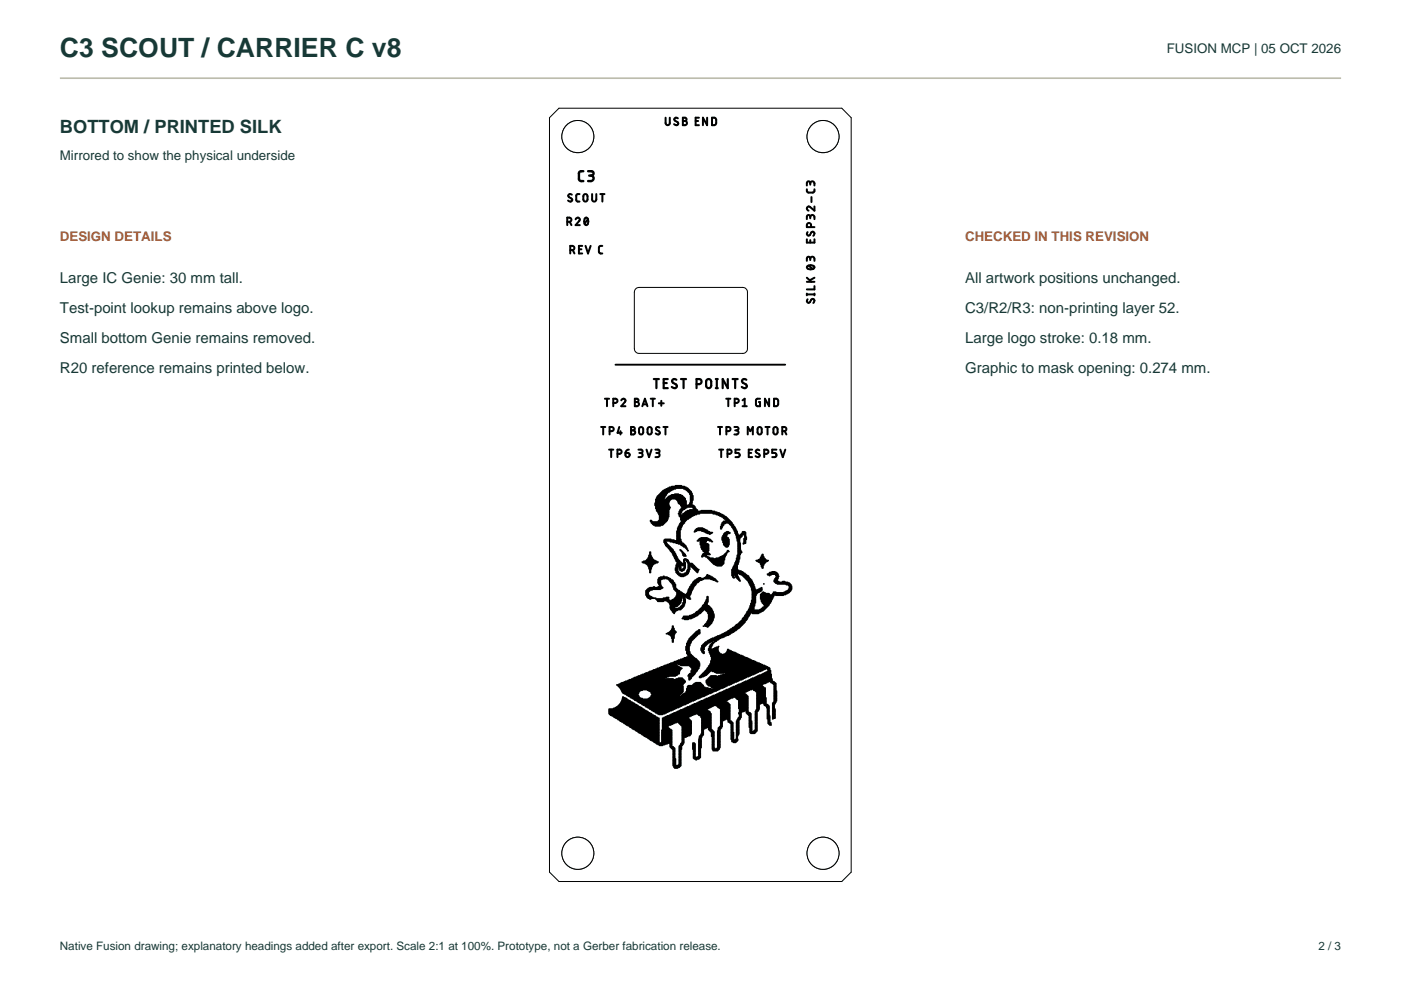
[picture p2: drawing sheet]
<svg xmlns="http://www.w3.org/2000/svg" width="297mm" height="210mm" viewBox="0 0 297 210" stroke-linecap="round" stroke-linejoin="round" font-family="sans-serif">
<g fill="none" stroke="#000" stroke-width=".47">
<path d="M138.6 80.4h1.1M139.2 80.4v1.9M140.7 81.2h.7M141.6 80.4h-.9v1.9h.9M143.4 80.5a.48 .48 0 0 0-.7-.1 .48 .48 0 0 0 0 .8l.6 .3a.49 .49 0 0 1 .1 .7 .49 .49 0 0 1-.8 0l-.2-.2M144.4 80.4h1.1M144.9 80.4v1.9M147.7 81.4h.5a.54 .54 0 0 0 .5-.5 .54 .54 0 0 0-.5-.5h-.5v1.9M149.8 80.6l.4-.2 .5 .2 .1 1.2a.54 .54 0 0 1-.5 .5 .54 .54 0 0 1-.6-.5zM151.8 80.4h.4M151.8 82.3h.4M152 80.4v1.9"/>
<path d="M154.3 80.4v1.9l-1.1-1.9v1.9M155.3 80.4h1.1M155.9 80.4v1.9M158.2 80.5a.49 .49 0 0 0-.7-.1 .49 .49 0 0 0 0 .8l.6 .3a.48 .48 0 0 1 .1 .7 .48 .48 0 0 1-.7 0l-.2-.2"/>
</g>
<g fill="none" stroke="#000" stroke-width=".42">
<path d="M141.1 25v1.1a.44 .44 0 0 0 .5 .4 .44 .44 0 0 0 .4-.4v-1.1M143.7 25.1a.41 .41 0 0 0-.5-.1 .41 .41 0 0 0-.2 .5l.6 .4a.44 .44 0 0 1 0 .7 .44 .44 0 0 1-.7-.3M144.8 25h.4a.35 .35 0 0 1 .4 .3 .35 .35 0 0 1-.4 .4 .45 .45 0 0 1 .4 .4 .45 .45 0 0 1-.4 .4h-.4zM144.8 25.7h.4M147.5 25.7h.5M148.2 25h-.7v1.5h.7M149.9 25v1.5l-.9-1.5v1.5M151 25h.6l.2 .2v.9l-.2 .4h-.6zM171.8 38.9a.44 .44 0 0 1 .4-.5 .44 .44 0 0 1 .5 .5v.4M171.8 39.2v-.4a.36 .36 0 0 0-.4-.4 .36 .36 0 0 0-.3 .4v.5M120.3 47h.4a.44 .44 0 0 0 .5-.4 .44 .44 0 0 0-.5-.5h-.4v1.6M120.8 47l.4 .7"/>
<path d="M120.9 53h.4a.44 .44 0 0 0 .5-.4 .44 .44 0 0 0-.5-.5h-.4v1.6M121.2 41.3a.41 .41 0 0 0-.5-.1 .41 .41 0 0 0-.1 .5l.5 .4a.4 .4 0 0 1 .1 .6 .4 .4 0 0 1-.6-.1l-.2-.1M121.4 53l.4 .7M122 46.5a.44 .44 0 0 1 .7-.3 .44 .44 0 0 1 .1 .6l-.8 .9h.9M122.7 52.9h.6M122.9 41.1l-.5 .1-.2 .3v1l.2 .2h.5M123.4 52.1h-.7v1.6h.7M123.8 41.3l.3-.2 .3 .2 .2 1a.44 .44 0 0 1-.5 .4 .44 .44 0 0 1-.4-.4zM124.1 46.2l.2-.1a.93 .93 0 0 1 0 1.6 .99 .99 0 0 1-.2-1.5zM124.1 52.1l.6 1.6 .5-1.6M124.7 46.5l-.8 .9M125.5 41.1v1.2a.44 .44 0 0 0 .5 .4 .44 .44 0 0 0 .4-.4v-1.2"/>
<path d="M127.3 41.1h.9M127.7 52.1l-.5 .1-.2 .3 .1 1.1 .6 .1M127.7 41.1v1.6M171.1 40.1v.5l.3 .2h1l.2-.2 .1-.5M171.1 50.7v.7h1.6v-.7M171.1 59.8h1.6M171.1 58.9l.9 .9M171.2 56.4a1.02 1.02 0 0 1 1.5 .3 .95 .95 0 0 1-1.6 0zM171.2 49.2l-.1 .2a.37 .37 0 0 0 .1 .5 .37 .37 0 0 0 .5-.1l.3-.5a.37 .37 0 0 1 .5-.1 .37 .37 0 0 1 .1 .5l-.2 .3M171.4 56.3l.9 .7M171.8 54.9a.44 .44 0 0 1 .4-.5 .44 .44 0 0 1 .5 .5v.4M171.8 55.1v-.3a.36 .36 0 0 0-.4-.4 .36 .36 0 0 0-.3 .4v.5"/>
<path d="M171.8 46a.44 .44 0 0 1 .4-.4 .44 .44 0 0 1 .5 .4v.5M171.8 46.3v-.4a.36 .36 0 0 0-.4-.3 .36 .36 0 0 0-.3 .3v.6M171.8 50.9v.5M172 48.2v-.5a.44 .44 0 0 0-.5-.4 .44 .44 0 0 0-.4 .4v.5h1.6M172 41.8v1M172.7 43.8v.9l-.9-.8a.43 .43 0 0 0-.7 .1 .43 .43 0 0 0 .3 .7M172.7 58.9l-1 .5M171.1 62.4h1.6M171.1 62.3v.3M171.2 63.5l-.1 .1a.37 .37 0 0 0 .1 .5 .37 .37 0 0 0 .5-.1l.3-.5a.4 .4 0 0 1 .6 0 .4 .4 0 0 1 0 .6l-.2 .1M172.7 60.7v.7h-1.6M172.7 62.3v.3"/>
<path d="M127.4 90.5h.9M127.9 90.5v1.6M128.2 84.5h.9M128.7 84.5v1.6M129.1 95.3h.9M129.2 91.4h.5a.44 .44 0 0 0 .4-.4 .44 .44 0 0 0-.4-.5h-.5v1.6M129.6 95.3v1.6M130 85.4h.5a.44 .44 0 0 0 .4-.4 .44 .44 0 0 0-.4-.5h-.5v1.6M130.9 96.2h.5a.44 .44 0 0 0 .4-.4 .44 .44 0 0 0-.4-.5h-.5v1.6M131.3 90.5l-.4 1.3h.9M131.6 91.4v.7M131.7 84.9a.44 .44 0 0 1 .6-.4 .44 .44 0 0 1 .2 .7l-.8 .9h.9"/>
<path d="M132.6 96h.5a.44 .44 0 0 1 .4 .5 .44 .44 0 0 1-.5 .4 .44 .44 0 0 1-.4-.4zM133.3 95.3l-.4 .2-.3 .5M133.8 90.5h.4a.36 .36 0 0 1 .4 .4 .36 .36 0 0 1-.4 .3 .43 .43 0 0 1 .5 .5 .43 .43 0 0 1-.5 .4h-.4zM133.8 91.2h.4M134.6 84.5h.4a.35 .35 0 0 1 .4 .4 .35 .35 0 0 1-.4 .3 .44 .44 0 0 1 .5 .5 .44 .44 0 0 1-.5 .4h-.4zM134.6 85.2h.4M135.4 95.3h.5a.35 .35 0 0 1 .3 .4 .35 .35 0 0 1-.3 .3h-.3M135.6 90.7l.3-.2 .3 .2 .2 1a.44 .44 0 0 1-.5 .4 .44 .44 0 0 1-.4-.4zM135.8 96a.44 .44 0 0 1 .4 .5 .44 .44 0 0 1-.4 .4h-.4M136.2 86.1l.5-1.6 .6 1.6M136.3 85.7h.8M137.1 95.3l.5 1.6 .5-1.6"/>
<path d="M137.4 90.7l.3-.2 .3 .2 .2 1a.44 .44 0 0 1-.5 .4 .44 .44 0 0 1-.4-.4zM138 84.5h.9M138.4 84.5v1.6M139 95.3h.5a.35 .35 0 0 1 .3 .4 .35 .35 0 0 1-.3 .3h-.4M139.4 96a.44 .44 0 0 1 .4 .5 .44 .44 0 0 1-.4 .4h-.4M139.7 85.5h1M139.8 90.7l-.5-.1-.2 .3v.2l.6 .4a.44 .44 0 0 1 0 .6 .44 .44 0 0 1-.7-.2M140.2 85v1M140.7 90.5h.8M141.1 90.5v1.6M152.2 90.5h.9M152.5 95.3h.8"/>
<path d="M152.7 90.5v1.6M152.9 95.3v1.6M154 84.5h.9M154 91.4h.5a.44 .44 0 0 0 .4-.4 .44 .44 0 0 0-.4-.5h-.5v1.6M154.2 96.2h.5a.44 .44 0 0 0 .4-.4 .44 .44 0 0 0-.4-.5h-.5v1.6M154.4 84.5v1.6M155.7 90.5h.5a.36 .36 0 0 1 .4 .4 .36 .36 0 0 1-.4 .3h-.3M155.8 85.4h.4a.44 .44 0 0 0 .4-.4 .44 .44 0 0 0-.4-.5h-.4v1.6M156.1 91.2a.43 .43 0 0 1 .5 .5 .43 .43 0 0 1-.5 .4h-.4M156.8 95.3h-.9v.7h.6a.45 .45 0 0 1 .3 .5 .45 .45 0 0 1-.3 .4h-.6M157.4 84.9l.5-.4v1.6M157.4 86.1h.9"/>
<path d="M158.5 92.1v-1.6l.6 .9 .5-.9v1.6M158.7 96h.6M159.5 95.3h-.8v1.6h.8M160.7 90.7l.4-.2 .3 .2 .1 1a.44 .44 0 0 1-.4 .4 .44 .44 0 0 1-.5-.4zM161 95.5a.41 .41 0 0 0-.6-.2 .41 .41 0 0 0-.1 .6l.6 .4a.4 .4 0 0 1 .1 .6 .4 .4 0 0 1-.7-.1l-.1-.1M161.1 84.5l-.6 .1-.2 .2v1l.2 .3h.6v-.9h-.2M162 96.2h.5a.44 .44 0 0 0 .4-.4 .44 .44 0 0 0-.4-.5h-.5v1.6M162.3 90.5h.9M162.7 90.5v1.6M163.1 84.5v1.6l-.9-1.6v1.6M164.1 84.5l.6 .1 .3 .2v.9l-.3 .4h-.6zM164.1 90.7l.3-.2 .3 .2 .2 1a.44 .44 0 0 1-.5 .4 .44 .44 0 0 1-.4-.4z"/>
<path d="M164.6 95.3h-.9v.7h.6a.45 .45 0 0 1 .3 .5 .45 .45 0 0 1-.3 .4h-.6M165.4 95.3l.6 1.6 .5-1.6M165.9 91.4h.4a.44 .44 0 0 0 .4-.4 .44 .44 0 0 0-.4-.5h-.4v1.6M166.4 91.4l.3 .7"/>
</g>
<path d="M130.5 77.3h36" fill="none" stroke="#000" stroke-width=".4"/>
<path d="M123.7 36.3h-.7l-.3 .5 .1 1.3 .2 .3h.7M124.7 36.3h.7a.47 .47 0 0 1 .5 .5 .47 .47 0 0 1-.5 .4h-.5M125.3 37.2a.58 .58 0 0 1 .6 .6 .58 .58 0 0 1-.6 .6h-.6" fill="none" stroke="#000" stroke-width=".51"/>
<g fill="none" stroke="#000" stroke-width=".36">
<path d="M136.2 119.2h3.3M136.3 119.3h3.1M136.5 119h2.7M136.8 119.5h2.1M137 118.9h1.9M137.1 118.7h1.5M137.1 119.6h1.5M137.3 118.5h1.1M137.3 119.8h1.1M137.5 118.2h.8M137.5 118.4h.8M137.5 120h.8"/>
<path d="M137.6 117.7h.3M137.6 117.9h.5M137.6 118h.5M137.8 117.1h.1M137.8 117.2h.1M137.8 117.4h.1M137.8 117.6h.1M137.9 110.4h.2M137.9 110.5h.4M138.1 110.7h3M138.1 110.8h2.9M138.3 111h2.5"/>
<path d="M138.4 111.2h2.3M138.6 111.3h1.9M138.9 106.7h2.9M138.9 106.8h2.9M138.9 107h2.9M138.9 107.2h2.9M138.9 111.5h1.1M139 105.9h1.8M139 106h3.1M139 106.2h2.9M139 106.4h2.9M139 106.5h2.8"/>
<path d="M139 107.3h2.9M139 107.5h3M139 107.7h3.1M139 107.8h2.9M139.2 105.6h1.6M139.2 105.7h1.6M139.2 108h2.7M139.2 108.1h2.6M139.2 108.3h2.6M139.4 105.2h1.6M139.4 105.4h1.6M139.4 108.4h2.4"/>
<path d="M139.5 105.1h1.6M139.5 108.6h2.3M139.5 108.8h2.3M139.5 110.5h1.8M139.7 104.9h1.6M139.7 108.9h2.1M139.7 109.1h2.1M139.7 110.4h1.8M139.8 104.8h1.5M139.8 109.2h2M139.8 109.4h2M139.8 109.6h2"/>
<path d="M139.8 109.7h1.8M139.8 109.9h1.8M139.8 110h1.8M139.8 110.2h1.7M140 104.6h1.5M140.2 104.4h1.4M140.3 104.3h1.6M140.5 104.1h1.6M140.7 104h1.7M140.8 114.5h2.1M140.8 114.7h3.5M140.8 114.9h.3"/>
<path d="M140.8 115h.5M141 103.8h1.7M141 114.4h1.2M141 115.2h.3M141 115.3h.5M141.1 105.9h1.2M141.1 115.5h.5M141.1 115.6h.7M141.3 103.7h1.9M141.3 105.7h4M141.3 115.8h.6M141.5 105.6h3.6"/>
<path d="M141.5 116h.6M141.6 103.5h4.2M141.6 105.4h3.4M141.6 116.1h.6M141.8 105.2h3M141.8 116.3h.6M141.9 103.3h3.6M141.9 116.4h.7M142.1 105.1h2.6M142.1 114.9h2.4M142.1 116.6h.6M142.1 116.8h.6"/>
<path d="M142.2 116.9h.7M142.4 103.2h2.7M142.4 104.9h1.9M142.4 117.1h.6M142.6 117.2h.4M142.6 117.4h.6M142.7 115h1.8M142.7 117.6h.5M142.7 117.7h.7M142.9 117.9h.5M142.9 118h.6M143 104.8h.8"/>
<path d="M143 118.2h.5M143 118.4h.7M143.2 103h1.3M143.2 118.5h.5M143.2 118.7h.6M143.3 105.9h2M143.4 115.2h1.4M143.4 118.9h.6M143.4 119h.8M143.4 119.8h1.9M143.4 120h.9M143.5 106h1.8"/>
<path d="M143.5 112.6h.7M143.5 112.8h.7M143.5 112.9h.7M143.5 113.1h.7M143.5 113.2h.7M143.5 113.4h.7M143.5 113.6h.7M143.5 113.7h.7M143.5 113.9h.7M143.5 114h.7M143.5 114.2h.7M143.5 114.4h.8"/>
<path d="M143.5 114.5h.8M143.5 119.2h.8M143.5 119.5h1.8M143.5 119.6h1.8M143.7 106.2h1.8M143.7 112h.6M143.7 112.1h.6M143.7 112.3h.6M143.7 112.4h.5M143.7 119.3h.8M143.8 106.4h1.7M143.8 106.5h1.7"/>
<path d="M143.8 106.7h1.7M143.8 108.9h.5M143.8 111.6h.7M143.8 111.8h.7M143.8 115.3h1.2M144 106.8h1.5M144 108.4h.5M144 108.6h.5M144 108.8h.3M144 109.1h.3M144 109.2h3.2M144 109.4h2.9"/>
<path d="M144 111.3h.7M144 111.5h.7M144.2 108.1h.6M144.2 108.3h.5M144.2 109.6h2.4M144.2 111h.8M144.2 111.2h.6M144.2 116.6h.1M144.3 107h1.2M144.3 107.2h2.7M144.3 108h.8M144.3 109.7h2.1"/>
<path d="M144.3 109.9h1.8M144.3 110h1.6M144.3 110.2h1.3M144.3 110.8h.8M144.3 115.5h.8M144.3 116.8h.2M144.5 107.3h2.7M144.5 107.5h2.9M144.5 107.8h.8M144.5 110.4h1M144.5 110.5h.8M144.5 110.7h.6"/>
<path d="M144.5 115.6h.8M144.5 116.9h.2M144.7 107.7h.9M144.7 117.1h.1M144.7 117.2h.3M144.8 108.9h3.5M144.8 109.1h2.9M144.8 115.8h.7M144.8 117.4h.3M144.8 117.6h.5M144.8 117.7h.5M144.8 120h.5"/>
<path d="M145 103.7h.9M145 116h.5M145 117.9h.5M145 118.7h.8M145 118.9h.1M145 119h.1M145 119.2h.1M145.1 108.8h7.4M145.1 118.5h.4M145.1 119.3h.2M145.3 103.8h.8M145.3 108.6h6.7"/>
<path d="M145.3 116.1h.3M145.5 108.4h6M145.5 116.3h.1M145.5 118.9h.4M145.6 104h.6M145.6 116.4h.2M145.6 119h.3M145.8 104.1h.6M145.8 108.3h2M145.8 116.8h.1M145.8 119.2h.3M145.8 119.3h.3"/>
<path d="M145.9 104.3h.7M145.9 119.5h.8M145.9 119.6h1M145.9 119.8h1.1M145.9 120h1.3M146.1 104.4h.5M146.1 107h.6M146.2 104.6h.5M146.2 104.8h.5M146.2 106.7h.5M146.2 106.8h.4M146.2 108.1h1.6"/>
<path d="M146.4 104.9h.3M146.4 105.1h.5M146.4 105.2h.5M146.4 105.4h.5M146.4 105.6h.5M146.4 105.7h.5M146.4 105.9h.5M146.4 106h.5M146.4 106.2h.3M146.4 106.4h.3M146.4 106.5h.3M146.9 107.7h.5"/>
<path d="M147 107.8h.5M147 108h.5M147.2 112.8h.2M147.4 112.4h2.5M147.4 112.6h.3M147.5 112.3h2.1M147.7 112.1h1.6M147.8 114.7h.4M148 112h1M148 114.5h2.7M148.2 114.4h2.4M148.3 114.2h1.9"/>
<path d="M148.5 114.7h1.3M148.5 114.9h1.3M148.5 115h1.1M148.5 115.2h1.1M148.5 115.3h1.6M148.5 115.5h1.7M148.7 108.3h2.2M148.7 114h1.2M148.7 115.6h1.5M148.7 115.8h1.5M148.7 116h1.5M148.7 116.1h1.5"/>
<path d="M148.8 112.6h1.3M148.8 116.3h1.4M148.8 116.4h1.4M148.8 117.9h1M148.8 118h.2M149 116.6h1.2M149 117.6h1.6M149 117.7h.8M149.1 116.8h1.1M149.1 116.9h1M149.1 117.4h1.3M149.3 112.8h1.1"/>
<path d="M149.4 117.1h.7M149.4 117.2h.8M149.6 112.9h1.4M149.6 118h.5M149.9 113.1h1M149.9 118.2h.5M150.1 118.4h1.1M150.2 118.5h3.4M150.4 113.2h.2M150.4 114.7h.5M150.4 118.7h3.2M150.6 118.9h2.8"/>
<path d="M150.7 119h2.7M150.9 114.9h.1M150.9 119.2h2.5M151 119.3h2.4M151.2 108.9h1.6M151.2 119.5h2.2M151.4 119.6h1.9M151.7 119.8h1.4M151.8 109.1h1.3M151.8 118.4h1.8M152 120h1M152.3 109.2h1.1"/>
<path d="M152.5 118.2h1.1M152.6 109.4h1M152.8 111.6h.3M152.8 111.8h.3M152.8 112h.2M152.8 112.1h.2M152.8 118h1M153 109.6h.9M153 111.2h.4M153 111.3h.4M153 111.5h.3M153.1 110.8h2.1"/>
<path d="M153.1 111h.7M153.1 113.9h.8M153.1 114h1.3M153.1 114.2h1.3M153.1 114.4h1.5M153.1 114.5h1.5M153.1 117.9h.7M153.3 109.7h.8M153.3 110.7h1.7M153.3 113.6h.8M153.3 113.7h.8M153.3 114.7h1.3"/>
<path d="M153.3 114.9h1.3M153.3 115h1.3M153.4 109.9h.8M153.4 110.5h1.5M153.4 113.2h.8M153.4 113.4h.7M153.4 115.2h1.2M153.4 115.3h1.2M153.4 115.5h1.2M153.4 117.7h.5M153.6 110h.8M153.6 113.1h1.1"/>
<path d="M153.6 115.6h.8M153.6 117.6h.3M153.8 112.9h.9M153.8 115.8h.6M153.8 117.4h.3M153.9 110.2h.7M153.9 110.4h.8M153.9 116h.3M153.9 117.2h.2M154.1 112.8h.3M154.1 117.1h.1M154.2 116.8h.2"/>
<path d="M154.2 116.9h.4M154.6 111h.6M154.7 111.2h.7M154.9 111.3h.6M155 111.5h.5M155.2 111.6h.5M155.2 111.8h.7M155.4 112h.5M155.5 112.1h.5M155.5 112.3h.5M155.7 112.4h.5M155.7 112.6h.5"/>
<path d="M155.7 119.8h.6M155.7 120h.6M155.9 112.8h.4M155.9 112.9h.4M155.9 113.1h.4M155.9 119.3h.6M155.9 119.5h.6M155.9 119.6h.6M156 113.2h.5M156 113.4h.5M156 119h.6M156 119.2h.6"/>
<path d="M156.2 113.6h1.1M156.2 113.7h1.1M156.2 113.9h.9M156.2 114h.8M156.2 118.4h.6M156.2 118.5h.6M156.2 118.7h.4M156.2 118.9h.4M156.3 114.2h.5M156.3 114.4h.5M156.3 114.5h.5M156.3 114.7h.5"/>
<path d="M156.3 117.7h.5M156.3 117.9h.5M156.3 118h.5M156.3 118.2h.5M156.5 114.9h.3M156.5 115h.3M156.5 115.2h.5M156.5 115.3h.5M156.5 115.5h.5M156.5 115.6h.5M156.5 115.8h.5M156.5 116h.5"/>
<path d="M156.5 116.1h.5M156.5 116.3h.5M156.5 116.4h.5M156.5 116.6h.5M156.5 116.8h.6M156.5 116.9h.6M156.5 117.1h.8M156.5 117.2h.6M156.5 117.4h.5M156.5 117.6h.5M157 113.4h.4M157.1 113.2h1"/>
<path d="M157.3 113.1h.8M157.4 112.8h.5M157.4 112.9h.7M157.6 115.2h.5M157.6 115.3h.1M157.8 113.4h.3M157.8 114.2h.4M157.8 114.4h.4M157.8 114.5h.3M157.8 114.7h.3M157.8 114.9h.3M157.8 115h.3"/>
<path d="M157.9 113.6h.2M157.9 113.7h.2M157.9 113.9h.3M157.9 114h.3M160.3 118.9h2.6M160.5 119h2.2M160.8 118.7h1.6M160.8 119.2h1.6M161.1 118.5h1.1M161.1 119.3h1.1M161.3 118.2h.6M161.3 118.4h.8"/>
<path d="M161.3 119.5h.8M161.3 119.6h.6M161.4 117.9h.4M161.4 118h.5M161.4 119.8h.5M161.4 120h.4M161.6 117.6h.2M161.6 117.7h.2M137 125.2h.8M137 125.4h.6M137 125.6h.5M137 125.7h.5"/>
<path d="M137 125.9h.5M137 126h.5M137 126.2h.6M137.1 125.1h1.2M137.1 126.4h.7M137.1 126.5h1M137.3 124.9h2.7M137.3 126.7h1.1M137.5 120.1h.8M137.5 124.8h2.8M137.5 126.8h1.5M137.6 120.3h.5"/>
<path d="M137.6 120.4h.5M137.6 120.6h.5M137.8 120.8h.1M137.8 120.9h.1M137.8 121.1h.1M137.8 121.2h.1M137.8 121.4h.1M137.8 124.6h2.7M137.8 127h.2M138.6 124.4h.1M139 127h2.8M139.2 127.1h2.6"/>
<path d="M139.4 127.3h2.5M139.5 127.5h1.2M139.5 122.8h.8M139.5 123h.5M139.5 123.2h.5M139.5 123.3h.5M139.5 123.5h.5M139.5 123.6h.5M139.5 124.4h.8M139.7 122.5h2.1M139.7 122.7h1.2M139.7 123.8h.3"/>
<path d="M139.7 124h.4M139.8 124.1h.3M140 122.4h1.5M140 124.3h.2M140.7 122.2h.1M140.7 126.8h.9M141.2 122.7h.9M141.3 126.7h.5M141.3 134.4h1.8M141.5 127.5h2.8M141.6 134.2h1.6M141.7 122.8h.5"/>
<path d="M141.7 127.6h2.6M141.8 134.5h1.2M141.9 123h.7M141.9 127.8h2.4M141.9 134h1.5M142 123.2h.7M142 128h2.2M142 128.1h2M142.1 123.3h.6M142.1 128.9h.6M142.1 133.9h1.1M142.1 134.7h.8"/>
<path d="M142.1 128.3h1.7M142.1 128.8h.9M142.1 128.4h1.6M142.1 128.6h1.4M142.2 123.5h.7M142.2 127.3h2.3M142.2 129.1h2.3M142.2 129.2h2.1M142.2 133.7h.8M142.2 134.8h.7M142.4 123.6h.6M142.4 129.4h1.2"/>
<path d="M142.4 133.4h.5M142.4 133.6h.5M142.4 135h.5M142.4 135.1h.5M142.4 135.3h.5M142.6 123.8h.4M142.6 124h.6M142.6 127.1h1.9M142.6 129.6h.7M142.6 129.7h.5M142.6 132.8h.1M142.6 132.9h.1"/>
<path d="M142.6 133.1h.1M142.6 133.2h.3M142.6 135.5h.1M142.6 135.6h.1M142.6 135.8h.1M142.6 136h.1M142.6 136.1h.1M142.7 124.1h.5M142.7 124.3h.5M142.7 124.4h.5M142.7 129.9h.3M142.9 124.6h.3"/>
<path d="M142.9 124.8h.5M142.9 124.9h.6M142.9 127h1.6M142.9 130h.1M143 125.1h.7M143 126.8h1.5M143.2 120.4h.5M143.2 120.6h.5M143.2 120.8h.5M143.2 120.9h.5M143.2 125.2h.8M143.2 126.7h1.3"/>
<path d="M143.4 120.1h.9M143.4 120.3h.3M143.4 121.1h.3M143.4 121.2h.4M143.4 121.4h.4M143.4 125.4h.8M143.4 126.4h2.8M143.4 126.5h1.1M143.5 121.6h.7M143.5 125.6h1M143.5 125.7h1.2M143.5 125.9h1.5"/>
<path d="M143.5 126h1.8M143.5 126.2h2.7M143.7 121.7h2.1M143.8 121.9h1.8M143.8 128.9h.9M143.8 140h4M144 120.3h.3M144 120.4h.3M144 120.6h.3M144 122h1.3M144.2 120.8h.9M144.2 120.9h.8"/>
<path d="M144.2 128.8h.6M144.3 122.2h.7M144.3 128.6h.7M144.3 139.8h3.4M144.5 121.1h.2M144.5 128.4h.5M144.7 128.3h.4M144.7 131.1h1.9M144.8 120.6h.3M144.8 126.5h1.3M144.8 126.7h.3M144.8 126.8h.3"/>
<path d="M144.8 127.8h.5M144.8 128h.3M144.8 128.1h.3M144.8 131h2.1M144.8 139.6h2.7M144.9 130.8h2.3M144.9 130.7h2.6M145 120.4h.3M145 127h.3M145 127.1h.3M145 127.3h.3M145 127.5h.3"/>
<path d="M145 127.6h.3M145.1 120.1h.2M145.1 120.3h.2M145.1 121.6h.8M145.1 131.3h.8M145.1 139.5h2.1M145.5 121.4h.4M145.5 126.7h.7M145.5 137.1h.6M145.5 137.2h.6M145.5 137.4h.6M145.5 137.6h.6"/>
<path d="M145.5 137.7h.6M145.5 137.9h.6M145.6 121.1h.5M145.6 121.2h.5M145.6 125.9h.8M145.6 126h.8M145.6 136.4h.8M145.6 136.6h.6M145.6 136.8h.6M145.6 136.9h.6M145.6 138h.5M145.6 138.2h.6"/>
<path d="M145.6 138.3h.6M145.6 138.5h.6M145.6 139.3h1.4M145.8 120.8h.4M145.8 120.9h.3M145.8 125.6h.8M145.8 125.7h.8M145.8 126.8h.4M145.8 136.1h.8M145.8 136.3h.6M145.8 138.7h.6M145.8 138.8h.8"/>
<path d="M145.9 120.1h.3M145.9 120.3h.3M145.9 120.4h.3M145.9 120.6h.3M145.9 125.1h.8M145.9 125.2h.8M145.9 125.4h.7M145.9 135.8h.8M145.9 136h.7M145.9 139h.8M145.9 139.1h1M146.1 124.8h.8"/>
<path d="M146.1 124.9h.8M146.1 127h.3M146.1 135.5h.9M146.1 135.6h.8M146.2 124.4h.8M146.2 124.6h.8M146.2 130.5h1.6M146.2 135.3h1M146.4 124.3h.8M146.4 135.1h1M146.6 120.1h.8M146.6 124h.9"/>
<path d="M146.6 124.1h.8M146.6 135h.9M146.7 120.3h.8M146.7 123.8h.8M146.7 130.4h1.3M146.7 134.8h1M146.9 120.4h.8M146.9 123.5h1.1M146.9 123.6h.8M146.9 134.7h.9M147 120.6h.8M147 123.3h1.2"/>
<path d="M147 130.2h1.2M147 134.5h1M147.2 120.8h1M147.2 123.2h1.1M147.2 134.4h1.1M147.4 120.9h.7M147.4 123h1.4M147.4 130h1.1M147.4 134.2h1M147.5 121.1h.5M147.5 129.9h1.2M147.5 134h.9"/>
<path d="M147.7 121.2h.2M147.7 122.8h1.4M147.7 129.7h1.1M147.7 133.9h.6M147.8 121.4h.1M147.8 122.7h3.7M148 129.6h1M148 133.7h.3M148.2 122.5h.3M148.2 129.4h.9M148.2 133.6h.2M148.3 129.2h2.6"/>
<path d="M148.5 129.1h2.4M148.7 128.9h2M148.7 137.4h.6M148.7 137.6h.6M148.7 137.7h.6M148.7 137.9h.4M148.8 128.8h1.8M148.8 136.9h.8M148.8 137.1h.6M148.8 137.2h.5M148.8 138h.3M148.8 138.2h.5"/>
<path d="M149 128.4h1.2M149 128.6h1.4M149 136.8h.8M149 138.3h.3M149.1 128.3h.8M149.1 132.8h.2M149.1 136.6h.8M149.1 138.5h.2M149.3 128.1h.6M149.3 136.4h.8M149.3 122.5h1.9M149.4 127.8h.5"/>
<path d="M149.4 128h.5M149.4 132.4h1.2M149.4 132.6h1M149.4 136.3h1M149.5 132.8h.7M149.6 122.4h1.4M149.6 127.5h.5M149.6 127.6h.5M149.6 129.4h1.4M149.6 132.3h1.1M149.6 136.1h1.1M149.8 122.2h.9"/>
<path d="M149.8 127.1h.3M149.8 127.3h.3M149.8 129.6h1.2M149.8 132.1h1.1M149.9 122h.5M149.9 121.9h.2M149.9 126.5h.2M149.9 126.7h.2M149.9 126.8h.2M149.9 127h.2M149.9 129.7h1.3M149.9 131.8h1.1"/>
<path d="M149.9 132h1M149.9 136h1.1M149.9 132.9h.2M150.1 129.9h1.1M150.1 130h1.1M150.1 131.5h1.1M150.1 131.6h.9M150.1 135.8h1.9M150.2 130.2h1.2M150.2 130.4h1.2M150.2 130.5h1.2M150.2 130.7h1.2"/>
<path d="M150.2 130.8h1.2M150.2 131h1.2M150.2 131.1h1M150.2 131.3h1M150.2 137.6h.5M150.2 137.7h2M150.2 137.9h2M150.4 135.6h1.9M150.4 137.1h.5M150.4 137.2h.3M150.4 137.4h.3M150.4 138h1.9"/>
<path d="M150.4 138.2h1.9M150.4 138.3h2.1M150.6 136.8h.4M150.6 136.9h.3M150.6 138.5h2M150.6 138.7h2.4M150.7 122.8h1M150.7 135.5h1.8M150.7 136.6h.3M150.7 138.8h6.1M150.7 139h6.6M150.7 139.1h6.9"/>
<path d="M150.9 136.4h.3M150.9 139.3h7M150.9 139.5h7.5M150.9 139.6h7.8M150.9 139.8h8.1M150.9 140h8.5M151 135.3h1.8M151 136.3h.4M151.2 123h.6M151.2 137.6h1M151.4 136.1h.1M151.5 135.1h1.8"/>
<path d="M151.5 136h.3M151.5 137.4h.7M151.7 123.2h.3M151.8 135h1.8M151.8 137.2h.5M152 123.3h.2M152.2 134.8h1.7M152.3 137.1h.1M152.6 134.7h1.8M153 134.5h1.7M153.3 134.4h1.6M153.5 138.7h3"/>
<path d="M153.6 134.2h1.6M153.8 138.5h2.4M153.9 134h1.6M154 138.3h1.9M154.1 138.2h1.3M154.2 138h.8M154.2 133.9h1.5M154.3 137.9h.4M154.3 137.7h.1M154.4 133.7h1.6M154.7 133.6h1.5M154.9 133.4h1.4"/>
<path d="M155.2 120.8h1.1M155.2 120.9h1.4M155.2 121.1h1.9M155.2 121.2h2.2M155.2 121.4h2.4M155.2 121.6h2.7M155.2 121.7h1.1M155.2 121.9h1.1M155.2 122h.3M155.2 133.2h1.4M155.4 120.4h.9M155.4 120.6h.9"/>
<path d="M155.4 122.2h.1M155.4 122.4h.3M155.4 133.1h1.4M155.5 120.1h.8M155.5 120.3h.8M155.5 122.5h.2M155.7 132.9h1.3M155.9 122h.4M155.9 132.8h1.2M156 122.2h.5M156 122.4h.5M156 132.6h1.3"/>
<path d="M156.2 122.5h.4M156.2 132.4h1.2M156.3 122.7h.3M156.5 122.8h.3M156.5 132.3h1.1M156.6 123h.2M156.6 132.1h1.2M156.8 121.7h1.3M156.8 123.2h.2M156.8 132h1.1M157 131.8h.9M157.1 121.9h1.1"/>
<path d="M157.1 131.6h1M157.3 131.5h.9M157.4 122h1.2M157.4 131.1h1M157.4 131.3h1M157.6 122.2h1.1M157.6 131h1M157.8 122.4h.9M157.8 130.8h.8M157.9 122.5h1M157.9 130.5h1M157.9 130.7h.8"/>
<path d="M158.1 122.7h.9M158.1 130.4h.8M158.2 122.8h1M158.2 130h.8M158.2 130.2h.8M158.4 123h1M158.4 129.7h3M158.4 129.9h2.7M158.6 123.2h.8M158.6 129.6h3.2M158.7 123.3h.8M158.7 123.5h.8"/>
<path d="M158.7 129.2h1.1M158.7 129.4h3.2M158.9 123.6h.8M158.9 123.8h.8M158.9 128.9h.9M158.9 129.1h.9M159 124h.8M159 124.1h.8M159 128.4h1M159 128.6h.8M159 128.8h.8M159.2 124.3h.6"/>
<path d="M159.2 124.4h.8M159.2 128h.8M159.2 128.1h.8M159.2 128.3h.8M159.4 124.6h.6M159.4 124.8h.6M159.4 124.9h.8M159.4 125.1h.8M159.4 127.3h.8M159.4 127.5h.8M159.4 127.6h.8M159.4 127.8h.8"/>
<path d="M159.5 125.2h1.9M159.5 125.4h1.8M159.5 125.6h1.5M159.5 125.7h1.1M159.5 125.9h1M159.5 126h.8M159.5 126.2h.8M159.5 126.4h.7M159.5 126.5h.7M159.5 126.7h.7M159.5 126.8h.7M159.5 127h.7"/>
<path d="M159.5 127.1h.7M159.5 130h1.3M160.5 125.1h1.1M160.8 124.9h.7M161.1 124.8h.4M161.1 129.2h1M161.3 126h1.9M161.3 126.2h2.8M161.3 126.4h2.7M161.3 126.5h2.7M161.3 126.7h2.5M161.3 126.8h2.5"/>
<path d="M161.3 127h2.4M161.4 120.1h.4M161.4 124.6h.1M161.4 125.9h1.6M161.4 127.1h2.3M161.4 127.3h2.1M161.4 127.5h2.1M161.4 129.1h.8M161.6 120.3h.2M161.6 120.4h.2M161.6 125.7h.6M161.6 127.6h1.8"/>
<path d="M161.6 127.8h1.8M161.6 128.9h.8M161.8 125.6h.1M161.8 128h1.4M161.8 128.8h.8M161.9 123.8h.1M161.9 128.1h1.1M162.1 128.3h.9M162.1 128.4h.8M162.1 128.6h.6M162.7 121.7h2.3M162.8 121.9h.7"/>
<path d="M163 121.6h1.8M163.1 122h.1M163.2 121.4h1.4M163.7 121.2h.6M163.7 126h2.9M163.8 125.9h3.1M164 125.6h.5M164 125.7h3.2M164.1 123h.7M164.1 123.2h.7M164.1 123.3h1M164.3 122.7h.7"/>
<path d="M164.3 122.8h.5M164.3 123.5h2.7M164.5 121.9h.5M164.5 122h.5M164.5 122.5h.5M164.5 123.6h2.9M164.5 126.2h1.6M164.6 122.2h.5M164.6 122.4h.4M164.8 123.8h2.7M165.9 123.3h.5M166.2 125.6h1.2"/>
<path d="M166.6 125.4h.9M166.7 124h1M166.9 125.2h.8M167.2 124.1h.5M167.2 124.9h.6M167.2 125.1h.5M167.4 124.3h.4M167.4 124.4h.4M167.4 124.6h.4M167.4 124.8h.4M129.1 150.3h7.4M129.1 150.5h7.6"/>
<path d="M129.1 150.7h7.9M129.1 150.8h8.2M129.1 151h8.4M129.1 151.2h8.7M129.1 151.3h9M129.3 151.5h9M129.5 151.6h9.1M129.8 151.8h9.1M130.1 150.2h6.1M130.1 152h8.9M130.3 152.1h9.1M130.5 150h5.5"/>
<path d="M130.6 152.3h9.1M130.8 145.2h14M130.8 149.9h4.9M130.9 152.4h8.8M131 145.4h13.7M131 149.7h4.4M131.1 152.6h8.6M131.2 145.6h13.6M131.2 149.5h4M131.2 145.1h13.6M131.3 145.7h13.5M131.3 149.4h3.6"/>
<path d="M131.4 152.8h8.3M131.5 145.9h13.3M131.5 149.2h3.1M131.5 144.9h13.5M131.5 152.9h8.2M131.6 146h13.2M131.6 149.1h2.8M131.7 146.2h13.1M131.7 148.9h2.4M131.8 146.3h4.4M131.8 148.8h2M131.8 144.8h13.3"/>
<path d="M131.8 146.5h3.9M131.8 148.6h1.8M131.8 153.1h7.9M131.9 146.7h3.6M131.9 148.4h1.4M132 148.3h1M132 148.1h.8M132 146.8h3.4M132 148h.5M132 147.8h.2M132.2 147h3.2M132.2 153.2h7.5"/>
<path d="M132.3 144.6h13M132.3 153.4h7.4M132.5 147.2h2.7M132.7 144.4h12.6M132.7 153.5h7M132.8 147.3h2.4M132.8 153.7h6.9M133 147.5h2.4M133.1 144.3h12M133.1 153.9h6.6M133.3 147.6h2.1M133.5 144.1h11.5"/>
<path d="M133.5 154h6.2M133.6 147.8h1.9M133.6 154.2h6.1M133.8 148h1.9M133.9 144h6.8M133.9 154.3h5.8M134.1 148.1h2.1M134.1 154.5h5.6M134.3 143.8h6.7M134.4 148.3h13.3M134.4 154.7h5.3M134.6 143.6h6.7"/>
<path d="M134.6 148.4h12.8M134.7 154.8h5M134.9 148.6h12.1M134.9 155h4.8M135 143.5h6.8M135.2 148.8h11.4M135.2 155.2h4.5M135.4 143.3h7.8M135.4 148.9h10.8M135.4 155.3h4.3M135.7 149.1h10.2M135.7 155.5h4"/>
<path d="M135.8 143.2h7.7M136 149.2h9.6M136 155.6h3.7M136.2 143h7.5M136.2 149.4h9.1M136.2 155.8h3.5M136.5 149.5h8.3M136.5 156h3.2M136.7 142.8h7.3M136.7 156.1h3M136.8 149.7h7.7M137 142.7h7"/>
<path d="M137 149.9h7.2M137 156.3h2.7M137.3 146.3h7.5M137.3 150h6.5M137.3 156.4h2.4M137.5 142.5h6.5M137.5 148.1h10.7M137.5 156.6h2.2M137.6 146.5h7.2M137.6 150.2h5.8M137.8 142.3h6.3M137.8 148h10.7"/>
<path d="M137.8 150.3h5.2M137.8 156.8h1.9M137.9 146.7h6.9M137.9 147.8h10.9M137.9 156.9h1.8M138.1 146.8h6.6M138.1 147h6.4M138.1 147.5h5.9M138.1 147.6h11.2M138.1 150.5h4.6M138.3 142.2h5.8M138.3 147.2h6"/>
<path d="M138.3 147.3h5.9M138.3 150.7h4.1M138.3 157.1h1.4M138.6 142h5.6M138.6 150.8h3.3M138.6 157.2h1.1M138.7 157.4h1M138.9 151h2.7M139 141.9h5.4M139 151.2h2.3M139 157.5h3.4M139.2 157.7h2.3"/>
<path d="M139.4 141.7h5.2M139.4 151.3h1.6M139.5 157.9h1.5M139.7 151.5h.8M139.8 141.6h4.5M139.8 158h.7M140.2 141.4h3.8M140.3 154.8h2.1M140.3 155h2.1M140.3 155.2h2.1M140.3 155.3h2.1M140.3 155.5h2.1"/>
<path d="M140.3 155.6h2.1M140.3 155.8h2.1M140.3 156h2.1M140.3 156.1h2.1M140.3 156.3h2.1M140.3 156.4h2.1M140.3 156.6h2.1M140.3 156.8h2.1M140.3 156.9h2.1M140.3 157.1h2.1M140.3 157.2h2.1M140.3 157.4h2.1"/>
<path d="M140.5 152.3h5.4M140.5 152.4h5.6M140.5 152.6h5.7M140.5 152.8h5.9M140.5 152.9h6.1M140.5 153.1h6.1M140.5 153.2h2.9M140.5 153.4h2.4M140.5 153.5h2.1M140.5 153.7h1.7M140.5 153.9h1.3M140.5 154h1.1"/>
<path d="M140.5 154.2h1.1M140.5 154.3h1.3M140.5 154.5h1.4M140.5 154.7h1.7M140.7 141.2h3M140.8 152.1h5.1M141 141.1h2.5M141.1 144h1.6M141.1 152h5.1M141.5 140.9h1.9M141.5 151.8h5.1M141.9 140.8h6.4"/>
<path d="M141.9 151.6h5M142.1 157.7h.3M142.1 157.9h.3M142.1 158h.3M142.1 158.2h.3M142.1 158.3h.6M142.2 140.6h6.1M142.2 151.5h5.2M142.2 158.5h.7M142.4 158.7h.6M142.6 151.3h8.1M142.6 158.8h.4"/>
<path d="M142.7 140.4h5.5M142.7 159h.3M142.7 159.2h.3M142.7 159.3h.3M142.7 159.5h.3M142.7 159.6h.3M142.7 159.8h.3M142.7 160h.3M142.9 151.2h7.7M143 140.3h5.2M143.4 144h1.4M143.4 151h7.2"/>
<path d="M143.5 140.1h4.5M143.7 150.8h6.7M143.8 140.9h4.5M143.8 143.8h.9M143.8 153.2h2.8M144 150.7h6.1M144 153.4h2.6M144 158.2h.5M144 158.3h.5M144 158.5h.5M144 158.7h.5M144 158.8h.5"/>
<path d="M144 159h.3M144 159.2h.3M144 159.3h.3M144 159.5h.3M144 159.6h.3M144 159.8h.3M144 160h.3M144.2 153.5h2.4M144.2 158h.5M144.3 141.1h4M144.3 150.5h5.6M144.3 153.7h2.3"/>
<path d="M144.3 157.7h.5M144.3 157.9h.5M144.5 147.5h5.1M144.5 153.9h2.1M144.5 157.5h.5M144.7 147.3h5.2M144.7 154h1.9M144.7 154.2h1.9M144.7 154.3h1.9M144.7 154.5h1.9M144.7 154.7h1.9M144.7 154.8h1.9"/>
<path d="M144.7 155h1.9M144.7 155.2h1.9M144.7 155.3h1.9M144.7 155.5h1.9M144.7 155.6h1.8M144.7 155.8h1.7M144.7 156h1.6M144.7 156.1h1.1M144.7 156.3h.8M144.7 156.4h.3M144.7 156.6h.3M144.7 156.8h.3"/>
<path d="M144.7 156.9h.3M144.7 157.1h.3M144.7 157.2h.3M144.7 157.4h.3M144.8 147.2h5.4M144.8 150.3h5.1M145.1 147h5.6M145.1 150.2h5.1M145.5 146.7h5.9M145.5 146.8h5.5M145.5 150h5.1M145.6 146h5.1"/>
<path d="M145.6 146.2h6.9M145.6 146.3h6.6M145.6 146.5h6.2M145.8 145.6h3.3M145.8 145.7h3.6M145.8 145.9h4.3M145.8 149.9h5.1M145.9 143.3h1M145.9 145.4h3.2M146 143.2h1M146.1 143h1.1M146.1 143.5h.6"/>
<path d="M146.1 143.6h.5M146.1 143.8h.5M146.1 144h.3M146.1 144.1h.1M146.2 141.2h2.1M146.2 142.8h1.2M146.2 149.7h5M146.4 141.4h1.8M146.6 141.6h1.6M146.6 142.2h1.2M146.6 142.3h1.1M146.6 142.5h.9"/>
<path d="M146.6 142.7h.8M146.6 149.5h8.1M146.7 141.7h1.5M146.7 141.9h1.3M146.7 142h1.1M146.9 145.2h2.1M146.9 149.4h7.8M146.9 157.5h.3M146.9 157.7h.5M146.9 157.9h.5M146.9 158h.5M146.9 158.2h.5"/>
<path d="M146.9 158.3h.5M146.9 158.5h.5M146.9 158.7h.5M146.9 158.8h.5M147 145.1h1.8M147 159h.4M147 159.2h.4M147 159.3h.4M147 159.5h.4M147 159.6h.4M147 159.8h.4M147 160h.4"/>
<path d="M147.2 144.9h1.5M147.2 149.2h7.4M147.5 144.8h1M147.7 149.1h6.7M148 148.9h6.2M148 151.5h2.7M148.2 151.6h2.5M148.2 156.9h.5M148.2 157.1h.5M148.2 157.2h.5M148.2 157.4h.5M148.2 157.5h.5"/>
<path d="M148.2 157.7h.5M148.2 157.9h.5M148.2 158h.5M148.2 158.2h.5M148.2 158.3h.5M148.2 158.5h.5M148.2 158.7h.3M148.2 158.8h.3M148.2 159h.3M148.2 159.2h.3M148.2 159.3h.3M148.2 159.5h.3"/>
<path d="M148.2 159.6h.3M148.2 159.8h.3M148.2 160h.3M148.2 156.8h.5M148.3 156.6h.4M148.3 156.4h.4M148.3 143.5h.8M148.3 143.6h.4M148.3 148.8h5.6M148.3 156.1h.5M148.3 156.3h.5M148.5 143.3h.9"/>
<path d="M148.5 151.8h2.2M148.5 156h.5M148.7 143.2h1.1M148.7 148.6h5.2M148.7 152h2M148.7 152.1h2M148.7 155.6h.4M148.7 155.8h.4M148.8 143h1.1M148.8 152.3h1.9M148.8 152.4h1.9M148.8 152.6h1.9"/>
<path d="M148.8 152.8h1.9M148.8 152.9h1.9M148.8 153.1h1.9M148.8 153.2h1.9M148.8 153.4h1.9M148.8 153.5h1.9M148.8 153.7h1.9M148.8 153.9h1.9M148.8 154h1.9M148.8 154.2h1.9M148.8 154.3h1M148.8 154.5h.6"/>
<path d="M148.8 154.7h.3M148.8 154.8h.3M148.8 155h.3M148.8 155.2h.3M148.8 155.3h.3M148.8 155.5h.3M149 142.8h1.1M149.1 142.7h1.1M149.1 148.4h5.1M149.3 142.5h1.1M149.4 142.3h1.2M149.4 148.3h5.2"/>
<path d="M149.6 142.2h12M149.8 142h12.1M149.8 144.3h7M149.8 144.4h6.7M149.8 144.6h6.4M149.8 144.8h5.9M149.8 148.1h5.1M149.9 141.7h13.3M149.9 141.9h12.3M149.9 144.1h7.4M149.9 144.9h5.5M149.9 145.1h5.1"/>
<path d="M150.1 141.6h12.9M150.1 144h7.5M150.1 145.2h4.6M150.2 141.2h12.2M150.2 141.4h12.5M150.2 143.8h7.7M150.2 145.4h4M150.2 148h5.2M150.2 154.3h.5M150.2 154.5h.5M150.2 154.7h.7M150.4 141.1h11.7"/>
<path d="M150.4 143.6h7.8M150.4 154.8h.6M150.6 140.8h10.7M150.6 140.9h11M150.6 143.5h8.1M150.6 147.8h8M150.6 155h.6M150.7 140.1h9.1M150.7 140.3h9.5M150.7 140.4h9.8M150.7 140.6h10.3M150.7 143.3h1.1"/>
<path d="M150.7 145.6h3.2M150.7 155.2h.7M150.9 145.7h2.7M150.9 147.6h7.7M150.9 155.3h.5M150.9 155.5h.5M150.9 155.6h.5M150.9 155.8h.5M150.9 156h.5M150.9 156.1h.5M151 142.3h10.3M151 145.9h2.3"/>
<path d="M151 156.3h.4M151 156.4h.4M151 156.6h.4M151 156.8h.4M151 156.9h.4M151 157.1h.4M151 157.2h.4M151 157.4h.4M151 157.5h.4M151 157.7h.4M151 157.9h.4M151 158h.4"/>
<path d="M151 158.2h.4M151 158.3h.4M151 158.5h.4M151 158.7h.5M151 158.8h1.5M151.2 147.5h7.2M151.2 159h1.1M151.2 159.2h1M151.4 146h1.4M151.5 142.5h9.3M151.7 147.3h6.5M151.8 142.7h1.6"/>
<path d="M152 147.2h6.1M152 149.7h2.7M152 158.7h.5M152.2 149.9h2.5M152.2 155h.4M152.2 155.2h.4M152.2 155.3h.4M152.2 155.5h.4M152.2 155.6h.4M152.2 155.8h.4M152.2 156h.4M152.2 156.1h.4"/>
<path d="M152.2 156.3h.4M152.2 156.4h.4M152.2 156.6h.4M152.2 156.8h.4M152.2 156.9h.4M152.2 157.1h.4M152.2 157.2h.4M152.2 157.4h.4M152.2 157.5h.4M152.2 157.7h.4M152.2 157.9h.4M152.2 158h.4"/>
<path d="M152.2 158.2h.4M152.2 158.3h.4M152.2 158.5h.4M152.3 143.3h6.7M152.3 147h5.5M152.3 150h2.4M152.3 154.3h.7M152.3 154.5h.5M152.3 154.7h.3M152.3 154.8h.3M152.5 154.2h.5M152.6 146.8h5.3"/>
<path d="M152.6 150.2h2.1M152.6 154h.5M152.8 143.2h6.6M152.8 150.3h1.9M152.8 150.5h1.9M152.8 150.7h1.9M152.8 150.8h1.9M152.8 151h1.9M152.8 151.2h1.9M152.8 151.3h1.9M152.8 151.5h1.9M152.8 151.6h1.9"/>
<path d="M152.8 151.8h1.9M152.8 152h1.9M152.8 152.1h1.9M152.8 152.3h1.9M152.8 152.4h1.9M152.8 152.6h1M152.8 152.8h.6M152.8 152.9h.3M152.8 153.1h.3M152.8 153.2h.3M152.8 153.4h.3M152.8 153.5h.3"/>
<path d="M152.8 153.7h.3M152.8 153.9h.3M153.1 146.7h5.1M153.3 143h6.5M153.4 146.5h5.2M153.8 142.8h6.4M153.8 146.3h5.1M154.1 142.7h6.4M154.1 146.2h5.3M154.2 152.6h.5M154.4 152.8h.3M154.4 152.9h.6"/>
<path d="M154.4 153.1h.8M154.6 146h7.6M154.7 153.2h.7M154.9 145.9h7.3M154.9 153.4h.5M155 153.5h.4M155 153.7h.4M155 153.9h.4M155 154h.4M155 154.2h.4M155 154.3h.4M155 154.5h.4"/>
<path d="M155 154.7h.4M155 154.8h.4M155 155h.4M155 155.2h.4M155 155.3h.5M155 155.5h.5M155 155.6h.5M155 155.8h.5M155 156h.5M155 156.1h.5M155 156.3h.5M155 156.4h.5"/>
<path d="M155 156.6h.5M155 156.8h.5M155.2 145.7h6.7M155.2 156.9h1.2M155.2 157.1h1.1M155.2 157.2h1M155.5 145.6h6.3M155.5 157.4h.5M156 145.4h5.6M156 148h2.6M156 156.8h.4M156.2 148.1h2.4"/>
<path d="M156.2 152.9h.4M156.2 153.1h.4M156.2 153.2h.4M156.2 153.4h.4M156.2 153.5h.4M156.2 153.7h.4M156.2 153.9h.4M156.2 154h.4M156.2 154.2h.4M156.2 154.3h.4M156.2 154.5h.4M156.2 154.7h.4"/>
<path d="M156.2 154.8h.4M156.2 155h.4M156.2 155.2h.4M156.2 155.3h.4M156.2 155.5h.4M156.2 155.6h.4M156.2 155.8h.3M156.2 156h.2M156.2 156.1h.2M156.2 156.3h.1M156.2 156.4h.1M156.2 156.6h.1"/>
<path d="M156.3 145.2h5.1M156.3 148.3h2.3M156.3 152.6h.5M156.3 152.8h.3M156.5 152.3h.5M156.5 152.4h.5M156.6 145.1h5.2M156.6 148.4h2M156.6 148.6h2M156.6 148.8h2M156.6 148.9h2M156.6 149.1h2"/>
<path d="M156.6 149.2h2M156.6 149.4h2M156.6 149.5h2M156.6 149.7h2M156.6 149.9h2M156.6 150h2M156.6 150.2h2M156.6 151.2h.5M156.6 151.3h.5M156.6 152.1h.5M156.8 150.3h1.8M156.8 150.5h1.8"/>
<path d="M156.8 150.7h1.8M156.8 150.8h1M156.8 151h.5M156.8 151.5h.3M156.8 151.6h.3M156.8 151.8h.3M156.8 152h.3M157.1 144.9h5.1M157.4 144.8h5.2M157.8 144.6h5.1M158.1 144.4h5.7M158.2 150.8h.4"/>
<path d="M158.2 151h.5M158.2 151.2h.8M158.4 151.3h.8M158.6 144.3h5.1M158.6 151.5h.6M158.7 151.6h.5M158.9 144.1h4.8M158.9 151.8h.3M158.9 152h.3M158.9 152.1h.3M158.9 152.3h.3M158.9 152.4h.3"/>
<path d="M158.9 152.6h.3M158.9 152.8h.3M158.9 152.9h.5M158.9 153.1h.5M158.9 153.2h.5M158.9 153.4h.5M158.9 153.5h.5M158.9 153.7h.5M158.9 153.9h.5M158.9 154h.5M158.9 154.2h.5M159 154.3h.4"/>
<path d="M159 154.5h.4M159 154.7h.4M159 154.8h.4M159 155h.4M159 155.2h1.3M159 155.3h1.2M159.2 144h4.5M159.2 155.5h.8M159.5 143.8h4M159.7 146.2h2.5M159.8 146.3h2.4M159.8 155h.7"/>
<path d="M160 143.6h3.5M160 154.8h.5M160.2 146.5h2M160.2 150.8h.4M160.2 151h.3M160.2 151.2h.3M160.2 151.3h.3M160.2 151.5h.3M160.2 151.6h.3M160.2 151.8h.3M160.2 152h.3M160.2 152.1h.3"/>
<path d="M160.2 152.3h.3M160.2 152.4h.3M160.2 152.6h.3M160.2 152.8h.3M160.2 152.9h.3M160.2 153.1h.3M160.2 153.2h.3M160.2 153.4h.3M160.2 153.5h.3M160.2 153.7h.3M160.2 153.9h.3M160.2 154h.3"/>
<path d="M160.2 154.2h.3M160.2 154.3h.3M160.2 154.5h.3M160.2 154.7h.3M160.3 143.5h3.2M160.3 146.7h1.9M160.3 150.5h.5M160.3 150.7h.5M160.5 146.8h1.7M160.5 147h1.7M160.5 147.2h1.7M160.5 147.3h1.7"/>
<path d="M160.5 147.5h1.7M160.5 147.6h1.7M160.5 147.8h1.7M160.5 148h1.9M160.5 148.1h1.9M160.5 148.3h1.9M160.5 148.4h1.9M160.5 148.6h1.9M160.5 148.8h1.9M160.5 148.9h1.9M160.5 149.1h1.1M160.5 149.2h.8"/>
<path d="M160.5 149.4h.5M160.5 149.5h.5M160.5 149.7h.5M160.5 149.9h.5M160.5 150h.5M160.5 150.2h.5M160.5 150.3h.5M160.6 143.3h2.9M161 143.2h2.5M161.4 143h2.1M161.8 142.8h1.6M161.9 149.1h.5"/>
<path d="M161.9 149.2h.5M162.1 142.7h1.3M162.1 149.4h.6M162.1 149.5h.8M162.4 142.5h1M162.4 149.7h.6M162.6 149.9h.4M162.6 150h.4M162.7 141.9h.5M162.7 142.3h.7M162.7 150.2h.3M162.7 150.3h.3"/>
<path d="M162.7 150.5h.3M162.7 150.7h.3M162.7 150.8h.3M162.7 151h.3M162.7 151.2h.3M162.7 151.3h.3M162.7 151.5h.3M162.7 151.6h.3M162.7 151.8h.5M162.7 152h.5M162.7 152.1h.5M162.7 152.3h.5"/>
<path d="M162.7 152.4h.5M162.9 142h.3M162.9 142.2h.5M162.9 152.6h.3M162.9 152.8h.3M162.9 152.9h.3M162.9 153.1h.3M162.9 153.2h.5M162.9 153.4h.5M163 153.5h.4M163.2 153.7h.3M163.4 144.6h.7"/>
<path d="M163.5 144.8h.8M163.8 144.9h.7M163.8 149.1h.5M163.8 149.2h.5M163.8 149.4h.3M163.8 149.5h.3M163.8 149.7h.3M163.8 149.9h.3M163.8 150h.3M163.8 150.2h.3M163.8 150.3h.5M163.8 150.5h.5"/>
<path d="M163.8 150.7h.5M163.8 150.8h.5M163.8 151h.5M163.8 151.2h.5M163.8 151.3h.5M163.8 151.5h.5M163.8 151.6h.5M163.8 151.8h.5M163.8 152h.5M163.8 152.1h.5M163.8 152.3h.5M163.8 152.4h.1"/>
<path d="M164 145.1h.5M164 148.9h.5M164.1 145.2h.4M164.1 145.4h.4M164.1 145.6h.4M164.1 145.7h.4M164.1 145.9h.4M164.1 146h.4M164.1 146.2h.4M164.1 146.3h.4M164.1 146.5h.5M164.1 146.7h.5"/>
<path d="M164.1 146.8h.5M164.1 147h.5M164.1 147.2h.5M164.1 147.3h.5M164.1 147.5h.5M164.1 147.6h.5M164.1 147.8h.5M164.1 148h.5M164.1 148.1h.5M164.1 148.3h.5M164.1 148.4h.5M164.1 148.6h.5"/>
<path d="M164.1 148.8h.4M142.7 160.1h.3M142.7 160.3h.3M142.7 160.4h.3M142.7 160.6h.3M142.7 160.7h.3M142.7 160.9h.5M142.7 161.1h.5M142.7 161.2h.5M142.7 161.4h.5M142.7 161.5h.5M142.7 161.7h.5"/>
<path d="M142.7 161.9h.5M142.7 162h.5M142.7 162.2h.5M142.7 162.3h1.6M142.9 162.5h1.3M142.9 162.7h1.1M143 162.8h.7M143.8 162.2h.5M144 160.1h.3M144 160.3h.3M144 160.4h.3M144 160.6h.3"/>
<path d="M144 160.7h.3M144 160.9h.3M144 161.1h.3M144 161.2h.3M144 161.4h.3M144 161.5h.3M144 161.7h.3M144 161.9h.3M144 162h.3M147 160.1h.4M147 160.3h.4M147 160.4h.4"/>
<path d="M147 160.6h1.5M147 160.7h1.3M147.2 160.9h1M147.5 161.1h.2M148 160.4h.5M148.2 160.1h.3M148.2 160.3h.3"/>
</g>
<g fill="none" stroke="#000" stroke-width=".21">
<path d="M116.5 25l2-2.1h60l2 2.1v159.9l-2 2h-60l-2-2zM134.8 61.2l.7-.3h22l.5 .2 .3 .3 .2 .5v12l-.2 .5-.3 .4-.5 .1h-22l-.5-.1-.4-.4-.1-.5v-12z"/>
<circle cx="174.5" cy="180.9" r="3.4"/>
</g>
<circle cx="174.5" cy="180.9" r="3.4" fill="#fff" stroke="#000" stroke-width=".21"/>
<circle cx="122.5" cy="180.9" r="3.4" fill="none" stroke="#000" stroke-width=".21"/>
<circle cx="122.5" cy="180.9" r="3.4" fill="#fff" stroke="#000" stroke-width=".21"/>
<circle cx="174.5" cy="29" r="3.4" fill="none" stroke="#000" stroke-width=".21"/>
<circle cx="174.5" cy="29" r="3.4" fill="#fff" stroke="#000" stroke-width=".21"/>
<circle cx="122.5" cy="29" r="3.4" fill="none" stroke="#000" stroke-width=".21"/>
<circle cx="122.5" cy="29" r="3.4" fill="#fff" stroke="#000" stroke-width=".21"/>
<path d="M12.7 16.6h271.6" fill="none" stroke="#bcbcad" stroke-width=".35"/>
<text font-size="5.6" fill="#173936" x="12.7" y="12">C3 SCOUT / CARRIER C v8</text>
<text font-size="3.9" fill="#173936" x="12.7" y="28.2">BOTTOM / PRINTED SILK</text>
<g font-size="3.2" fill="#173936">
<text x="12.7" y="60">Large IC Genie: 30 mm tall.</text>
<text x="204.6" y="60">All artwork positions unchanged.</text>
<text x="12.7" y="66.3">Test-point lookup remains above logo.</text>
<text x="204.6" y="66.3">C3/R2/R3: non-printing layer 52.</text>
<text x="12.7" y="72.7">Small bottom Genie remains removed.</text>
<text x="204.6" y="72.7">Large logo stroke: 0.18 mm.</text>
<text x="12.7" y="79">R20 reference remains printed below.</text>
<text x="204.6" y="79">Graphic to mask opening: 0.274 mm.</text>
</g>
<g font-size="2.8" fill="#173936">
<text x="247.4" y="11.3">FUSION MCP | 05 OCT 2026</text>
<text x="12.7" y="33.9">Mirrored to show the physical underside</text>
</g>
<g font-size="2.8" fill="#a05732">
<text x="12.7" y="51.2">DESIGN DETAILS</text>
<text x="204.6" y="51.2">CHECKED IN THIS REVISION</text>
</g>
<g font-size="2.5" fill="#173936">
<text x="12.7" y="201.4">Native Fusion drawing; explanatory headings added after export. Scale 2:1 at 100%. Prototype, not a Gerber fabrication release.</text>
<text x="279.5" y="201.4">2 / 3</text>
</g>
</svg>
